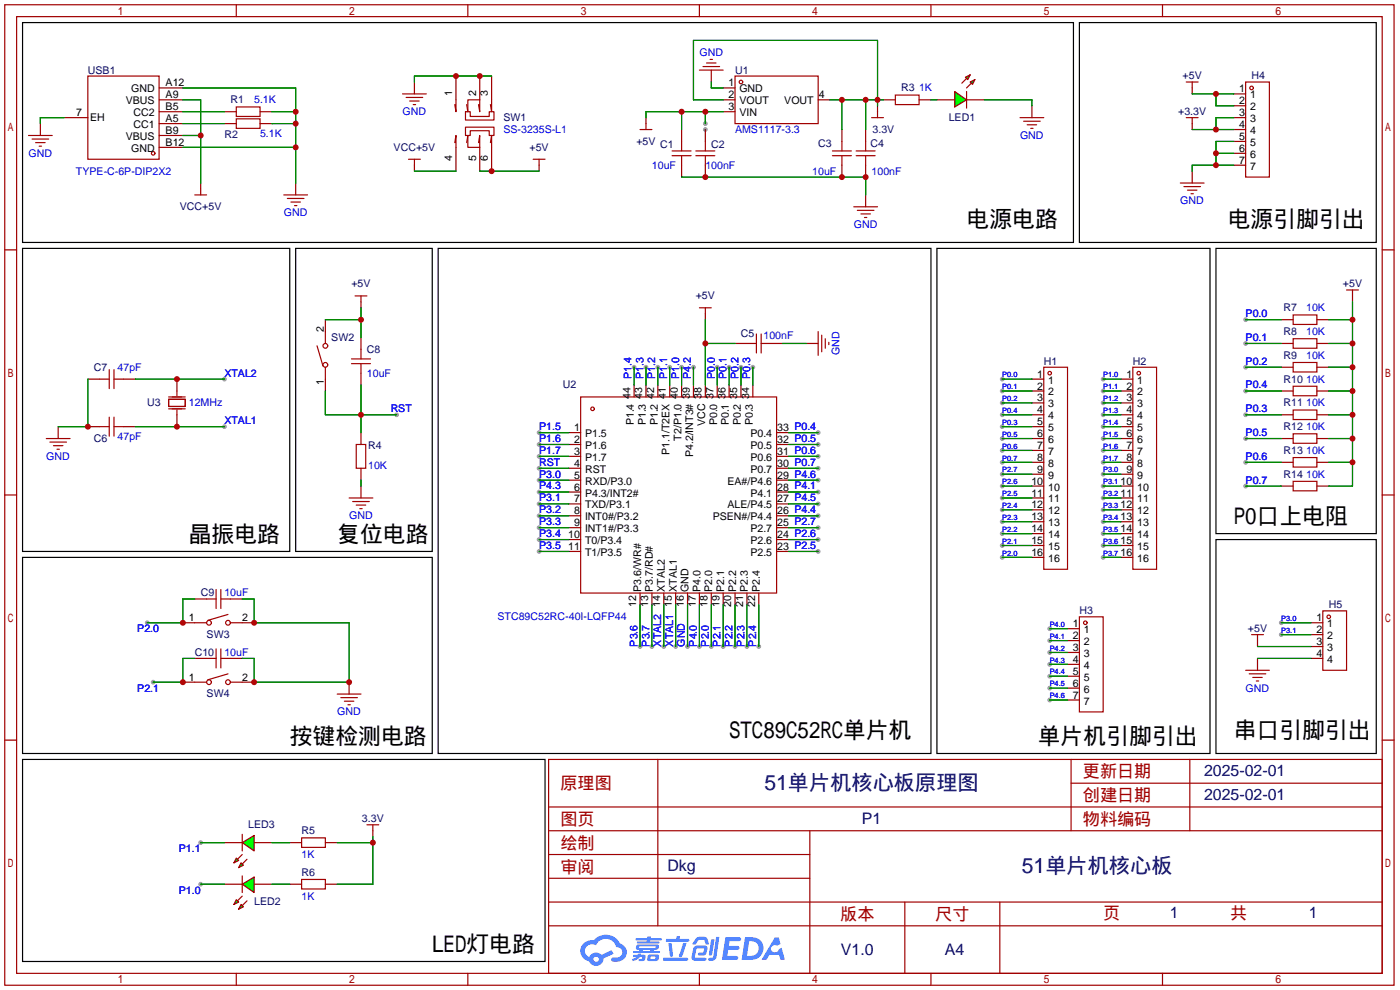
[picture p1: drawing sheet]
<svg xmlns="http://www.w3.org/2000/svg" width="299mm" height="212mm" viewBox="0 0 299 212" stroke-linecap="round" stroke-linejoin="round" font-family="sans-serif">
<g fill="#999">
<circle cx="150.9" cy="27.7" r=".51"/>
<circle cx="115.3" cy="92.5" r=".51"/>
<circle cx="115.3" cy="95" r=".51"/>
<circle cx="115.3" cy="97.5" r=".51"/>
<circle cx="115.3" cy="100.1" r=".51"/>
<circle cx="115.3" cy="102.6" r=".51"/>
<circle cx="115.3" cy="105.2" r=".51"/>
<circle cx="115.3" cy="107.7" r=".51"/>
<circle cx="115.3" cy="110.2" r=".51"/>
<circle cx="115.3" cy="112.8" r=".51"/>
<circle cx="115.3" cy="115.3" r=".51"/>
<circle cx="115.3" cy="117.9" r=".51"/>
<circle cx="136.9" cy="138.2" r=".51"/>
<circle cx="139.4" cy="138.2" r=".51"/>
<circle cx="142" cy="138.2" r=".51"/>
<circle cx="144.5" cy="138.2" r=".51"/>
<circle cx="147.1" cy="138.2" r=".51"/>
<circle cx="149.6" cy="138.2" r=".51"/>
<circle cx="152.1" cy="138.2" r=".51"/>
<circle cx="154.7" cy="138.2" r=".51"/>
<circle cx="157.2" cy="138.2" r=".51"/>
<circle cx="159.8" cy="138.2" r=".51"/>
<circle cx="162.3" cy="138.2" r=".51"/>
<circle cx="175" cy="117.9" r=".51"/>
<circle cx="175" cy="115.3" r=".51"/>
<circle cx="175" cy="112.8" r=".51"/>
<circle cx="175" cy="110.2" r=".51"/>
<circle cx="175" cy="107.7" r=".51"/>
<circle cx="175" cy="105.2" r=".51"/>
<circle cx="175" cy="102.6" r=".51"/>
<circle cx="175" cy="100.1" r=".51"/>
<circle cx="175" cy="97.5" r=".51"/>
<circle cx="175" cy="95" r=".51"/>
<circle cx="175" cy="92.5" r=".51"/>
<circle cx="161" cy="78.5" r=".51"/>
<circle cx="158.5" cy="78.5" r=".51"/>
<circle cx="156" cy="78.5" r=".51"/>
<circle cx="153.4" cy="78.5" r=".51"/>
<circle cx="148.3" cy="78.5" r=".51"/>
<circle cx="145.8" cy="78.5" r=".51"/>
<circle cx="143.3" cy="78.5" r=".51"/>
<circle cx="140.7" cy="78.5" r=".51"/>
<circle cx="138.2" cy="78.5" r=".51"/>
<circle cx="135.6" cy="78.5" r=".51"/>
<circle cx="150.9" cy="26.4" r=".51"/>
<circle cx="214.4" cy="119.1" r=".51"/>
<circle cx="214.4" cy="116.6" r=".51"/>
<circle cx="214.4" cy="114" r=".51"/>
<circle cx="214.4" cy="111.5" r=".51"/>
<circle cx="214.4" cy="109" r=".51"/>
<circle cx="214.4" cy="106.4" r=".51"/>
<circle cx="214.4" cy="103.9" r=".51"/>
<circle cx="214.4" cy="101.3" r=".51"/>
<circle cx="214.4" cy="98.8" r=".51"/>
<circle cx="214.4" cy="96.3" r=".51"/>
<circle cx="214.4" cy="93.7" r=".51"/>
<circle cx="214.4" cy="91.2" r=".51"/>
<circle cx="214.4" cy="88.6" r=".51"/>
<circle cx="214.4" cy="86.1" r=".51"/>
<circle cx="214.4" cy="83.6" r=".51"/>
<circle cx="214.4" cy="81" r=".51"/>
<circle cx="236" cy="119.1" r=".51"/>
<circle cx="236" cy="116.6" r=".51"/>
<circle cx="236" cy="114" r=".51"/>
<circle cx="236" cy="111.5" r=".51"/>
<circle cx="236" cy="109" r=".51"/>
<circle cx="236" cy="106.4" r=".51"/>
<circle cx="236" cy="103.9" r=".51"/>
<circle cx="236" cy="101.3" r=".51"/>
<circle cx="236" cy="98.8" r=".51"/>
<circle cx="236" cy="96.3" r=".51"/>
<circle cx="236" cy="93.7" r=".51"/>
<circle cx="236" cy="91.2" r=".51"/>
<circle cx="236" cy="88.6" r=".51"/>
<circle cx="236" cy="86.1" r=".51"/>
<circle cx="236" cy="83.6" r=".51"/>
<circle cx="236" cy="81" r=".51"/>
<circle cx="224.5" cy="149.6" r=".51"/>
<circle cx="224.5" cy="147.1" r=".51"/>
<circle cx="224.5" cy="144.5" r=".51"/>
<circle cx="224.5" cy="142" r=".51"/>
<circle cx="224.5" cy="139.4" r=".51"/>
<circle cx="224.5" cy="136.9" r=".51"/>
<circle cx="224.5" cy="134.4" r=".51"/>
<circle cx="266.4" cy="103.9" r=".51"/>
<circle cx="266.4" cy="98.8" r=".51"/>
<circle cx="266.4" cy="93.7" r=".51"/>
<circle cx="266.4" cy="88.6" r=".51"/>
<circle cx="266.4" cy="83.6" r=".51"/>
<circle cx="266.4" cy="78.5" r=".51"/>
<circle cx="266.4" cy="73.4" r=".51"/>
<circle cx="266.4" cy="68.3" r=".51"/>
<circle cx="274.1" cy="135.6" r=".51"/>
<circle cx="274.1" cy="133.1" r=".51"/>
<circle cx="84.8" cy="88.6" r=".51"/>
<circle cx="48" cy="91.2" r=".51"/>
<circle cx="48" cy="81" r=".51"/>
<circle cx="31.5" cy="133.1" r=".51"/>
<circle cx="32.8" cy="145.8" r=".51"/>
<circle cx="42.9" cy="180.1" r=".51"/>
<circle cx="42.9" cy="189" r=".51"/>
</g>
<g fill="none" stroke="#a10000" stroke-width=".25">
<path d="M1 1h297.2v209.6h-297.2zM3.6 3.6h292.1v204.4h-292.1zM50.5 1v2.6M100.1 1v2.6M149.6 1v2.6M199.1 1v2.6M248.7 1v2.6M1 53.4h2.6M295.7 53.4h2.5M1 105.8h2.6M295.7 105.8h2.5M1 158.2h2.6"/>
<path d="M295.7 158.2h2.5M117.3 162.3h178.4v45.7h-178.4zM117.3 177.5h178.4M117.3 172.5h178.4M140.7 162.3v35.6M173.2 177.5v30.5M229.1 162.3v15.2M229.1 167.4h66.6M254.5 162.3v15.2M117.3 182.6h55.9M117.3 197.9h178.4M117.3 192.8h178.4"/>
<path d="M117.3 187.7h55.9M193.5 192.8v15.2M213.9 192.8v15.2M50.5 208v2.6M100.1 208v2.6M149.6 208v2.6M199.1 208v2.6M248.7 208v2.6"/>
</g>
<g fill="#5487ff">
<path d="M155.2 200.3h2.6a.48 .48 0 0 1 .7 .4 .48 .48 0 0 1-.6 .4h-1.8l-.2 1.1h1.9a.43 .43 0 0 1 .4 .4 .43 .43 0 0 1-.5 .4h-1.9l-.2 1.3h1.7a.45 .45 0 0 1 .5 .2 .45 .45 0 0 1-.1 .6h-3.3z"/>
<path d="M165.7 200.3h.9l.4 1.5-.8 .3a.84 .84 0 0 0-1.2 .3 .84 .84 0 0 0 .4 1.1 .84 .84 0 0 0 1.1-.4l.1-.2 .6-.3 .7 2.5h-1l-.2-1h-2.1l-.6 1h-1.1z"/>
<path d="M152.1 200.8h.7l-.5 3.1a.36 .36 0 0 1-.3 .3 .36 .36 0 0 1-.4-.3z"/>
<path d="M153.2 200.2h.7l-.6 4.3a1.13 1.13 0 0 1-1.8 .6l.2-.4h.7l.2-.2z"/>
<path d="M148.9 200.6l.6-.4h1a.77 .77 0 0 1 .9 .5l.3 1-.2 .2h-.5l-.3-.9-.2-.2-1 .1-.7 1-.6-.1-.1-.2z"/>
<path d="M148.4 202.4l.6-.3h1.7a.81 .81 0 0 1 .7 .5 .81 .81 0 0 1-.2 .8 .81 .81 0 0 1-.9 .8h-.7a.32 .32 0 0 1-.3-.3 .32 .32 0 0 1 .4-.3h.7l.2-.9-1.6 .1-.4 1.8 2.2 .1a.32 .32 0 0 1 .3 .4 .32 .32 0 0 1-.4 .2h-2.2l-.5-.3-.1-.5z"/>
<path d="M141.9 204.7h5a.33 .33 0 0 1 .3 .3 .33 .33 0 0 1-.3 .3h-4.9l-.2-.1z"/>
<path d="M146.1 201.5h.8l-.7 2a.98 .98 0 0 1-.7 1.1l-.3-.3z"/>
<path d="M143 201.6h.7l.3 2.5a.34 .34 0 0 1-.3 .4 .34 .34 0 0 1-.4-.3z"/>
<path d="M142.5 200.7h2.1l.3-.6h.6l-.1 .6h1.7a.32 .32 0 0 1 .4 .3 .32 .32 0 0 1-.4 .3h-4.5l-.2-.2z"/>
<path d="M135.5 204.1h.9l.1-.3h.6v.3h.8a.82 .82 0 0 1-.5 1.3h-.8v-.4l.7-.1 .1-.3a.68 .68 0 0 0-1 .4l-1.1 .4-.1-.4 .9-.5h-.7z"/>
<path d="M136 200.5h2.4l.1-.3h.7v.3h2.2l.2 .3-.2 .2h-2.3v.2h1.8l.2 .3-.2 .1h-4.5l-.1-.4h2l.1-.2h-2.3l-.1-.2z"/>
<path d="M159.4 200.3l-.8 4.9h1.7a2.5 2.5 0 0 0 3-2.5 2.5 2.5 0 0 0-3.1-2.4zM160.3 201.1a1.61 1.61 0 0 1 2 1.5 1.61 1.61 0 0 1-1.8 1.7h-.7z"/>
<path d="M136.2 202a.55 .55 0 0 0-.2 .8 .55 .55 0 0 0 .7 .2l.1 .3h-1.3v.3l5.4 .1 .3-.2-.2-.2h-1.2l.2-.3a.7 .7 0 0 0 .8-.3 .7 .7 0 0 0 0-.8l-4.2-.1zM136.8 202.3l3.3-.1 .1 .1-.2 .3h-3.2zM137.5 203h1.7l-.2 .3h-1.4z"/>
<path d="M138.6 204.2a1.05 1.05 0 0 0 0 1.2 2.91 2.91 0 0 0 2.2-.2 .98 .98 0 0 0 0-1.2h-1.6zM139.2 204.5l.9-.1 .1 .4-.2 .2-.8-.1z"/>
<path d="M124.9 201.6a2.23 2.23 0 0 0-.7 2.3 2.23 2.23 0 0 0 1.8 1.6 1.58 1.58 0 0 0 1.8 .9 1.58 1.58 0 0 0 1.3-1.5l2.2-1.1-.5-.7-2.1 1a1.65 1.65 0 0 0-2.7 .4 1.47 1.47 0 0 1-.7-2.1 1.47 1.47 0 0 1 2.2-.4 2.3 2.3 0 0 1 2.3-1.3 2.3 2.3 0 0 1 2 1.7 1.12 1.12 0 0 1 1.3 1 1.12 1.12 0 0 1-1.1 1.2h-.7a.45 .45 0 0 0-.6 .4 .45 .45 0 0 0 .5 .5 2.21 2.21 0 0 0 2.2-.5 2.21 2.21 0 0 0 .5-2.3 2.13 2.13 0 0 0-1.3-1.1 3.3 3.3 0 0 0-5.6-.7l-1.1 .1zM127 205a.57 .57 0 0 1 1.1 0 .57 .57 0 0 1-1.1 0z"/>
</g>
<g fill="none" stroke="#a10000" stroke-width=".25">
<path d="M18.8 16.3h15.2v17.7h-15.2zM157.2 16.3h17.8v10.1h-17.8zM206.8 19.6v3.5M50.5 22.9h5.1v2h-5.1zM50.5 25.4h5.1v2h-5.1zM97.3 30.5l.2-1.5v2.5M97.5 21.3v2.6l-.2-1.5M99.6 27.2h6.1v1.8h-1.1v-1.1h-4v1.1h-1zM99.6 23.9h1v1h4v-1h1.1v1.8h-6.1zM99.8 30.5l.3-1.5v2.5h2.5v-2.5l-.2 1.5M99.8 22.4l.3 1.5v-2.6h2.5v2.6l-.2-1.5M104.9 30.5l.3-1.5v2.5"/>
<path d="M105.2 21.3v2.6l-.3-1.5"/>
<circle cx="158.5" cy="17.5" r=".38"/>
<circle cx="32.8" cy="32.8" r=".38"/>
</g>
<g fill="none" stroke="#870000" stroke-width=".25">
<path d="M34 18.8h5.1M97.5 16.3v5M102.6 16.3v5M105.2 16.3v5M154.7 18.8h2.5M13.7 25.1h5.1M34 31.5h5.1M34 29h5.1M34 23.9h5.1M34 26.4h5.1M34 21.3h5.1M48 23.9h2.5"/>
<path d="M48 26.4h2.5M55.6 23.9h2.6M55.6 26.4h2.6M97.5 31.5v5.1M102.6 31.5v5.1M105.2 31.5v5.1M154.7 23.9h2.5M154.7 21.3h2.5M175 21.3h2.5M200.4 21.3h3.8M206.8 21.3h3.8"/>
</g>
<g fill="#0f0" stroke="#a10000" stroke-width=".25">
<path d="M204.2 19.6l2.6 1.7-2.6 1.6z"/>
<path d="M206.5 16.5l1-.5-.5 1z"/>
<path d="M207.5 17.5l1-.5-.5 1z"/>
</g>
<g fill="none" stroke="#a10000" stroke-width=".25">
<path d="M206.8 16.8l-1.1 1M207.8 17.8l-1 1M143.8 33.3h4M143.8 32.3h4M145.8 30.2v2.1M145.8 33.3v2M148.8 33.3h4.1M148.8 32.3h4.1M150.9 30.2v2.1M150.9 33.3v2M178.1 33.3h4M178.1 32.3h4"/>
<path d="M180.1 30.2v2.1M180.1 33.3v2M183.1 33.3h4.1M183.1 32.3h4.1M185.2 30.2v2.1M185.2 33.3v2M191.5 20.3h5.1v2.1h-5.1zM23.4 79v4.1M24.4 79v4.1M67.8 73.9l1.3 4.3M69.6 70.9v2.5M69.6 78.5v2.5"/>
<path d="M75.2 77.7h4M75.2 76.7h4M77.2 74.7v2M77.2 77.7v2.1M159.8 73.4h2M161.8 71.4v4M162.8 71.4v4M162.8 73.4h2M223.3 78.5h5v43.2h-5zM242.3 78.5h5.1v43.2h-5.1zM21.3 91.2h2.1M21.3 81h2.1"/>
<path d="M23.4 89.2v4M24.4 91.2h2M24.4 89.2v4M24.4 81h2M36.1 85.3h3.5v1.6h-3.5zM36.1 87.4h3.5M36.1 84.8h3.5M37.8 83.6v1M37.8 87.6v1M76.2 95h2v5.1h-2zM124.2 84.8h41.9v41.9h-41.9zM41.7 133.1h2.5"/>
<path d="M44.2 128h2M46.2 126v4M46.2 138.7v4M47.2 128h2.1M47.2 126v4M47.2 138.7v4M48.8 131.3l-4.4 1.3M49.3 133.1h2.5M230.9 131.8h5.1v20.3h-5.1zM41.7 145.8h2.5M44.2 140.7h2M47.2 140.7h2.1"/>
<path d="M48.8 144l-4.4 1.3M49.3 145.8h2.5M51.8 187.2v3.6"/>
<circle cx="69.6" cy="73.9" r=".51"/>
<circle cx="69.6" cy="78" r=".51"/>
<circle cx="224.5" cy="79.8" r=".38"/>
<circle cx="243.6" cy="79.8" r=".38"/>
<circle cx="126.7" cy="87.4" r=".38"/>
<circle cx="44.7" cy="133.1" r=".51"/>
<circle cx="48.8" cy="133.1" r=".51"/>
<circle cx="232.2" cy="133.1" r=".38"/>
<circle cx="44.7" cy="145.8" r=".51"/>
<circle cx="48.8" cy="145.8" r=".51"/>
</g>
<g fill="none" stroke="#870000" stroke-width=".25">
<path d="M145.8 27.7v2.5M145.8 35.3v2.5M150.9 27.7v2.5M150.9 35.3v2.5M180.1 27.7v2.5M180.1 35.3v2.5M185.2 27.7v2.5M185.2 35.3v2.5M189 21.3h2.5M196.6 21.3h2.5M69.6 68.3v2.6M77.2 72.1v2.6"/>
<path d="M77.2 79.8v2.5M157.2 73.4h2.6M164.8 73.4h2.6M18.8 91.2h2.5M18.8 81h2.5M26.4 91.2h2.6M26.4 81h2.6M37.8 81v2.6M37.8 88.6v2.6M69.6 81v2.6M77.2 92.5v2.5M121.7 92.5h2.5"/>
<path d="M121.7 95h2.5M121.7 97.5h2.5M135.6 82.3v2.5M138.2 82.3v2.5M140.7 82.3v2.5M143.3 82.3v2.5M145.8 82.3v2.5M148.3 82.3v2.5M150.9 82.3v2.5M153.4 82.3v2.5M156 82.3v2.5M158.5 82.3v2.5"/>
<path d="M161 82.3v2.5M166.1 92.5h2.6M166.1 95h2.6M166.1 97.5h2.6M220.7 91.2h2.6M220.7 81h2.6M220.7 83.6h2.6M220.7 86.1h2.6M220.7 88.6h2.6M220.7 93.7h2.6M220.7 96.3h2.6M220.7 98.8h2.6"/>
<path d="M239.8 91.2h2.5M239.8 81h2.5M239.8 83.6h2.5M239.8 86.1h2.5M239.8 88.6h2.5M239.8 93.7h2.5M239.8 96.3h2.5M239.8 98.8h2.5M77.2 100.1v2.5M121.7 100.1h2.5M121.7 102.6h2.5M121.7 105.2h2.5"/>
<path d="M121.7 107.7h2.5M121.7 110.2h2.5M121.7 112.8h2.5M121.7 115.3h2.5M121.7 117.9h2.5M166.1 100.1h2.6M166.1 102.6h2.6M166.1 105.2h2.6M166.1 107.7h2.6M166.1 110.2h2.6M166.1 112.8h2.6M166.1 115.3h2.6"/>
<path d="M166.1 117.9h2.6M220.7 101.3h2.6M220.7 103.9h2.6M220.7 106.4h2.6M220.7 109h2.6M220.7 111.5h2.6M220.7 114h2.6M220.7 116.6h2.6M220.7 119.1h2.6M239.8 101.3h2.5M239.8 103.9h2.5M239.8 106.4h2.5"/>
<path d="M239.8 109h2.5M239.8 111.5h2.5M239.8 114h2.5M239.8 116.6h2.5M239.8 119.1h2.5M39.1 133.1h2.6M41.7 128h2.5M49.3 128h2.5M51.8 133.1h2.6M136.9 126.7v2.6M139.4 126.7v2.6M142 126.7v2.6"/>
<path d="M144.5 126.7v2.6M147.1 126.7v2.6M149.6 126.7v2.6M152.1 126.7v2.6M154.7 126.7v2.6M157.2 126.7v2.6M159.8 126.7v2.6M162.3 126.7v2.6M228.3 134.4h2.6M228.3 136.9h2.6M228.3 139.4h2.6M39.1 145.8h2.6"/>
<path d="M41.7 140.7h2.5M49.3 140.7h2.5M51.8 145.8h2.6M228.3 142h2.6M228.3 144.5h2.6M228.3 147.1h2.6M228.3 149.6h2.6M48 189h3.8M54.4 189h3.8"/>
</g>
<g fill="none" stroke="#008700" stroke-width=".25">
<path d="M135.6 78.5v3.8M138.2 78.5v3.8M140.7 78.5v3.8M143.3 78.5v3.8M145.8 78.5v3.8M148.3 78.5v3.8M153.4 78.5v3.8M156 78.5v3.8M158.5 78.5v3.8M161 78.5v3.8M115.3 92.5h6.4M115.3 95h6.4"/>
<path d="M115.3 97.5h6.4M168.7 92.5h6.3M168.7 95h6.3M168.7 97.5h6.3M115.3 100.1h6.4M115.3 102.6h6.4M115.3 105.2h6.4M115.3 107.7h6.4M115.3 110.2h6.4M115.3 112.8h6.4M115.3 115.3h6.4M115.3 117.9h6.4"/>
<path d="M168.7 100.1h6.3M168.7 102.6h6.3M168.7 105.2h6.3M168.7 107.7h6.3M168.7 110.2h6.3M168.7 112.8h6.3M168.7 115.3h6.3M168.7 117.9h6.3M136.9 129.3v8.9M139.4 129.3v8.9M142 129.3v8.9M144.5 129.3v8.9"/>
<path d="M147.1 129.3v8.9M149.6 129.3v8.9M152.1 129.3v8.9M154.7 129.3v8.9M157.2 129.3v8.9M159.8 129.3v8.9M162.3 129.3v8.9"/>
</g>
<g fill="#0f0" stroke="#a10000" stroke-width=".25">
<path d="M51.8 189l2.6-1.5v3.3z"/>
<path d="M51.6 193.3l.5 .5-1 .5z"/>
<path d="M50.5 192.3l.6 .5-1.1 .5z"/>
</g>
<path d="M51.8 178.3v3.6M51.8 191.5l-1 1M52.8 192.5l-1 1" fill="none" stroke="#a10000" stroke-width=".25"/>
<path d="M48 180.1h3.8M54.4 180.1h3.8" fill="none" stroke="#870000" stroke-width=".25"/>
<g fill="#0f0" stroke="#a10000" stroke-width=".25">
<path d="M51.8 180.1l2.6-1.5v3.3z"/>
<path d="M51.6 184.4l.5 .5-1 .5z"/>
<path d="M50.5 183.4l.6 .5-1.1 .5z"/>
</g>
<g fill="none" stroke="#a10000" stroke-width=".25">
<path d="M149.6 15h5.1M150.4 14.2h3.5M151.1 13.5h2.1M151.9 12.7h.5M253.7 17.5h2.6M255 17.5v1.3M266.4 17.5h5.1v20.3h-5.1zM6.1 29h5.1M6.9 29.7h3.5M7.6 30.5h2.1M8.4 31.2h.5M86.1 20.1h5.1"/>
<path d="M86.9 20.8h3.5M87.4 34h2.5M87.6 21.6h2.1M88.4 22.4h.5M88.6 34v1.3M114 34h2.6M115.3 34v1.3M136.9 27.7h2.5M138.2 26.4v1.3M186.4 25.1h2.6M187.7 23.9v1.2M218.2 25.1h5.1"/>
<path d="M218.9 25.9h3.6M219.7 26.7h2M220.5 27.4h.5M252.5 39.1h5.1M253.2 39.9h3.6M253.7 25.1h2.6M255 25.1v1.3M41.7 41.7h2.5M42.9 40.4v1.3M60.7 41.7h5.1M61.5 42.4h3.5M62.2 43.2h2.1"/>
<path d="M63 43.9h.5M182.6 44.2h5.1M183.4 45h3.5M184.1 45.7h2.1M184.9 46.5h.5M254 40.6h2M254.8 41.4h.5M75.9 63.2h2.6M77.2 63.2v1.3M149.6 65.8h2.5M150.9 65.8v1.3M175 70.9v5"/>
<path d="M175.8 71.6v3.6M176.5 72.4v2M177.3 73.2v.5M276.6 67.3h5.1v2h-5.1zM276.6 72.4h5.1v2h-5.1zM276.6 77.5h5.1v2h-5.1zM288 62h2.6M289.3 62v1.2M9.9 93.7h5.1M10.7 94.5h3.5M11.4 95.2h2.1M12.2 96h.5"/>
<path d="M276.6 82.5h5.1v2.1h-5.1zM276.6 87.6h5.1v2.1h-5.1zM276.6 92.7h5.1v2h-5.1zM276.6 97.8h5.1v2h-5.1zM74.7 106.4h5.1M75.4 107.2h3.6M76.2 107.9h2M77 108.7h.5M276.6 102.9h5.1v2h-5.1zM267.7 135.6h2.6M269 135.6v1.3M283 130.6h5v12.7h-5z"/>
<path d="M72.1 148.3h5.1M72.9 149.1h3.6M73.7 149.9h2M74.4 150.6h.5M266.4 143.3h5.1M267.2 144h3.6M268 144.8h2M268.7 145.5h.5M64.5 179.1h5.1v2h-5.1zM78.5 176.3h2.5M79.8 176.3v1.2M51.8 182.6l-1 1"/>
<path d="M52.8 183.6l-1 1.1M64.5 188h5.1v2h-5.1z"/>
<circle cx="267.7" cy="18.8" r=".38"/>
<circle cx="284.2" cy="131.8" r=".38"/>
</g>
<g fill="none" stroke="#870000" stroke-width=".25">
<path d="M88.6 17.5v2.6M152.1 15v2.5M255 18.8v1.3M8.6 26.4v2.6M42.9 39.1v1.3M63.2 39.1v2.6M88.6 35.3v1.3M115.3 35.3v1.3M138.2 25.1v1.3M187.7 22.6v1.3M220.7 22.6v2.5M255 26.4v1.3"/>
<path d="M255 36.6v2.5M263.9 20.1h2.5M263.9 22.6h2.5M263.9 25.1h2.5M263.9 27.7h2.5M263.9 30.2h2.5M263.9 32.8h2.5M263.9 35.3h2.5M185.2 41.7v2.5M77.2 64.5v1.3M150.9 67.1v1.2M172.5 73.4h2.5"/>
<path d="M274.1 68.3h2.5M274.1 73.4h2.5M274.1 78.5h2.5M281.7 68.3h2.5M281.7 73.4h2.5M281.7 78.5h2.5M289.3 63.2v1.3M12.4 91.2v2.5M274.1 83.6h2.5M274.1 88.6h2.5M274.1 93.7h2.5M274.1 98.8h2.5"/>
<path d="M281.7 83.6h2.5M281.7 88.6h2.5M281.7 93.7h2.5M281.7 98.8h2.5M77.2 103.9v2.5M274.1 103.9h2.5M281.7 103.9h2.5M269 136.9v1.3M280.4 133.1h2.6M280.4 135.6h2.6M280.4 138.2h2.6M74.7 145.8v2.5"/>
<path d="M269 140.7v2.6M280.4 140.7h2.6M79.8 177.5v1.3M62 180.1h2.5M62 189h2.5M69.6 180.1h2.5M69.6 189h2.5"/>
</g>
<g fill="none" stroke="#008700" stroke-width=".25">
<path d="M39.1 18.8h24.1v20.3M105.2 16.3h-16.6v1.2M152.1 17.5v1.3h2.6M13.7 25.1h-5.1v1.3M39.1 21.3h3.8v17.8M39.1 23.9h8.9M39.1 29h3.8M39.1 26.4h8.9M39.1 31.5h24.1M58.2 23.9h5M58.2 26.4h5M88.6 36.6h8.9"/>
<path d="M102.6 36.6h12.7M145.8 37.8h39.4v3.9M145.8 23.9v3.8M150.9 23.9v2.5M154.7 21.3h-6.4v-12.7h39.4v14M154.7 23.9h-16.5v1.2M177.5 21.3h11.5M180.1 21.3v6.4M185.2 21.3v6.4M199.1 21.3h1.3M210.6 21.3h10.1v1.3M255 20.1h8.9"/>
<path d="M255 27.7h8.9M260.1 20.1v2.5h3.8M260.1 32.8h3.8M263.9 25.1h-3.8v2.6M263.9 30.2h-3.8v5.1M263.9 35.3h-8.9v1.3M69.6 68.3h7.6M77.2 65.8v6.3M150.9 68.3v14M150.9 73.4h6.3M167.4 73.4h5.1M266.4 78.5h7.7"/>
<path d="M266.4 73.4h7.7M266.4 68.3h7.7M284.2 78.5h5.1M284.2 73.4h5.1M284.2 68.3h5.1M289.3 64.5v39.4h-5.1M18.8 81v10.2h-6.4M29 91.2h19M29 81h19M69.6 83.6v5h15.2M77.2 82.3v10.2M214.4 98.8h6.3"/>
<path d="M214.4 96.3h6.3M214.4 93.7h6.3M214.4 91.2h6.3M214.4 88.6h6.3M214.4 86.1h6.3M214.4 83.6h6.3M214.4 81h6.3M236 98.8h3.8M236 96.3h3.8M236 93.7h3.8M236 91.2h3.8M236 88.6h3.8"/>
<path d="M236 86.1h3.8M236 83.6h3.8M236 81h3.8M266.4 98.8h7.7M266.4 93.7h7.7M266.4 88.6h7.7M266.4 83.6h7.7M284.2 98.8h5.1M284.2 93.7h5.1M284.2 88.6h5.1M284.2 83.6h5.1M77.2 102.6v1.3"/>
<path d="M214.4 119.1h6.3M214.4 116.6h6.3M214.4 114h6.3M214.4 111.5h6.3M214.4 109h6.3M214.4 106.4h6.3M214.4 103.9h6.3M214.4 101.3h6.3M236 119.1h3.8M236 116.6h3.8M236 114h3.8M236 111.5h3.8"/>
<path d="M236 109h3.8M236 106.4h3.8M236 103.9h3.8M236 101.3h3.8M266.4 103.9h7.7M41.7 128h-2.6v5.1h-7.6M51.8 128h2.6v5.1h20.3v12.7h-20.3v-5.1h-2.6M224.5 139.4h3.8M224.5 136.9h3.8M224.5 134.4h3.8M269 138.2h11.4M274.1 135.6h6.3"/>
<path d="M274.1 133.1h6.3M41.7 140.7h-2.6v5.1h-6.3M224.5 149.6h3.8M224.5 147.1h3.8M224.5 144.5h3.8M224.5 142h3.8M269 140.7h11.4M79.8 178.8v10.2h-7.7M42.9 180.1h5.1M42.9 189h5.1M58.2 180.1h3.8M58.2 189h3.8"/>
<path d="M72.1 180.1h7.7"/>
</g>
<path d="M4.8 4.8h224.8v47h-224.8zM230.9 4.8h63.5v47h-63.5zM4.8 53.1h57.2v64.8h-57.2zM63.2 53.1h29.3v64.8h-29.3zM93.7 53.1h105.4v107.9h-105.4zM200.4 53.1h58.4v107.9h-58.4zM260.1 53.1h34.3v60.9h-34.3zM4.8 119.1h87.7v41.9h-87.7zM260.1 115.3h34.3v45.7h-34.3zM4.8 162.3h111.8v43.2h-111.8z" fill="none" stroke="#000" stroke-width=".25"/>
<g fill="#c00">
<circle cx="260.1" cy="20.1" r=".63"/>
<circle cx="260.1" cy="27.7" r=".63"/>
<circle cx="260.1" cy="35.3" r=".63"/>
<circle cx="260.1" cy="32.8" r=".63"/>
<circle cx="185.2" cy="21.3" r=".63"/>
<circle cx="180.1" cy="21.3" r=".63"/>
<circle cx="187.7" cy="21.3" r=".63"/>
<circle cx="145.8" cy="23.9" r=".63"/>
<circle cx="150.9" cy="23.9" r=".63"/>
<circle cx="185.2" cy="37.8" r=".63"/>
<circle cx="180.1" cy="37.8" r=".63"/>
<circle cx="150.9" cy="37.8" r=".63"/>
<circle cx="289.3" cy="68.3" r=".63"/>
<circle cx="289.3" cy="73.4" r=".63"/>
<circle cx="289.3" cy="78.5" r=".63"/>
<circle cx="289.3" cy="83.6" r=".63"/>
<circle cx="289.3" cy="88.6" r=".63"/>
<circle cx="289.3" cy="93.7" r=".63"/>
<circle cx="289.3" cy="98.8" r=".63"/>
<circle cx="150.9" cy="73.4" r=".63"/>
<circle cx="77.2" cy="88.6" r=".63"/>
<circle cx="77.2" cy="68.3" r=".63"/>
<circle cx="37.8" cy="91.2" r=".63"/>
<circle cx="37.8" cy="81" r=".63"/>
<circle cx="18.8" cy="91.2" r=".63"/>
<circle cx="39.1" cy="133.1" r=".63"/>
<circle cx="54.4" cy="133.1" r=".63"/>
<circle cx="74.7" cy="145.8" r=".63"/>
<circle cx="54.4" cy="145.8" r=".63"/>
<circle cx="39.1" cy="145.8" r=".63"/>
<circle cx="79.8" cy="180.1" r=".63"/>
<circle cx="42.9" cy="29" r=".63"/>
<circle cx="63.2" cy="23.9" r=".63"/>
<circle cx="63.2" cy="26.4" r=".63"/>
<circle cx="63.2" cy="31.5" r=".63"/>
<circle cx="105.2" cy="36.6" r=".63"/>
<circle cx="97.5" cy="16.3" r=".63"/>
<circle cx="102.6" cy="16.3" r=".63"/>
</g>
<g font-size="4.9">
<text x="206.8" y="48.5">电源电路</text>
<text x="262.6" y="48.5">电源引脚引出</text>
<text x="263.9" y="112">P0口上电阻</text>
<text x="40.4" y="115.8">晶振电路</text>
<text x="72.1" y="115.8">复位电路</text>
<text x="62" y="159">按键检测电路</text>
<text x="156" y="157.7">STC89C52RC单片机</text>
<text x="222" y="159">单片机引脚引出</text>
<text x="263.9" y="157.7">串口引脚引出</text>
<text x="92.5" y="203.4">LED灯电路</text>
</g>
<g font-size="4.5" fill="#000080">
<text x="163.5" y="168.8">51单片机核心板原理图</text>
<text x="218.6" y="186.6">51单片机核心板</text>
</g>
<g font-size="3.7" fill="#a00000">
<text x="231.6" y="166.2">更新日期</text>
<text x="119.9" y="168.7">原理图</text>
<text x="231.6" y="171.2">创建日期</text>
<text x="119.9" y="176.3">图页</text>
<text x="231.6" y="176.3">物料编码</text>
<text x="119.9" y="181.4">绘制</text>
<text x="119.9" y="186.5">审阅</text>
<text x="179.7" y="196.6">版本</text>
<text x="200" y="196.6">尺寸</text>
<text x="236" y="196.4">页</text>
<text x="263.1" y="196.4">共</text>
</g>
<g font-size="3.4" fill="#000080">
<text x="257.6" y="165.9">2025-02-01</text>
<text x="257.6" y="171">2025-02-01</text>
<text x="184.4" y="176.1">P1</text>
<text x="142.7" y="186.3">Dkg</text>
<text x="250.3" y="196.2">1</text>
<text x="280" y="196.2">1</text>
<text x="179.9" y="204">V1.0</text>
<text x="202.1" y="204">A4</text>
</g>
<g font-size="2.3" fill="#00f">
<text x="149.6" y="11.9">GND</text>
<text x="54.4" y="22.1">5.1K</text>
<text x="196.6" y="19.5">1K</text>
<text x="55.6" y="29.2">5.1K</text>
<text x="86.1" y="24.6">GND</text>
<text x="107.7" y="28.4">SS-3235S-L1</text>
<text x="157.2" y="28.4">AMS1117-3.3</text>
<text x="218.2" y="29.7">GND</text>
<text x="6.1" y="33.5">GND</text>
<text x="16.3" y="37.3">TYPE-C-6P-DIP2X2</text>
<text x="139.4" y="36">10uF</text>
<text x="150.9" y="36">100nF</text>
<text x="173.7" y="37.3">10uF</text>
<text x="186.4" y="37.3">100nF</text>
<text x="60.7" y="46.2">GND</text>
<text x="252.5" y="43.7">GND</text>
<text x="182.6" y="48.7">GND</text>
<text x="266.4" y="67.8">P0.0</text>
<text x="279.4" y="66.5">10K</text>
<text x="279.4" y="71.6">10K</text>
<text x="163.3" y="72.4">100nF</text>
<text x="179.5" y="75.9" transform="rotate(-90 179.5 75.9)">GND</text>
<text x="266.4" y="77.9">P0.2</text>
<text x="266.4" y="72.9">P0.1</text>
<text x="279.4" y="76.7">10K</text>
<text x="25.1" y="79.2">47pF</text>
<text x="48" y="80.5">XTAL2</text>
<text x="78.5" y="80.5">10uF</text>
<text x="135.1" y="81" transform="rotate(-90 135.1 81)">P1.4</text>
<text x="137.6" y="81" transform="rotate(-90 137.6 81)">P1.3</text>
<text x="140.2" y="81" transform="rotate(-90 140.2 81)">P1.2</text>
<text x="142.7" y="81" transform="rotate(-90 142.7 81)">P1.1</text>
<text x="145.3" y="81" transform="rotate(-90 145.3 81)">P1.0</text>
<text x="147.8" y="81" transform="rotate(-90 147.8 81)">P4.2</text>
<text x="152.9" y="81" transform="rotate(-90 152.9 81)">P0.0</text>
<text x="155.4" y="81" transform="rotate(-90 155.4 81)">P0.1</text>
<text x="158" y="81" transform="rotate(-90 158 81)">P0.2</text>
<text x="160.5" y="81" transform="rotate(-90 160.5 81)">P0.3</text>
<text x="266.4" y="83">P0.4</text>
<text x="279.4" y="81.8">10K</text>
<text x="40.4" y="86.8">12MHz</text>
<text x="83.6" y="88.1">RST</text>
<text x="266.4" y="88.1">P0.3</text>
<text x="279.4" y="86.8">10K</text>
<text x="25.1" y="93.9">47pF</text>
<text x="48" y="90.6">XTAL1</text>
<text x="115.3" y="91.9">P1.5</text>
<text x="115.3" y="94.5">P1.6</text>
<text x="266.4" y="93.2">P0.5</text>
<text x="279.4" y="91.9">10K</text>
<text x="9.9" y="98.3">GND</text>
<text x="78.7" y="100.3">10K</text>
<text x="115.3" y="97">P1.7</text>
<text x="115.3" y="99.5">RST</text>
<text x="266.4" y="98.3">P0.6</text>
<text x="279.4" y="97">10K</text>
<text x="115.3" y="102.1">P3.0</text>
<text x="115.3" y="104.6">P4.3</text>
<text x="115.3" y="107.2">P3.1</text>
<text x="266.4" y="103.3">P0.7</text>
<text x="279.4" y="102.1">10K</text>
<text x="74.7" y="111">GND</text>
<text x="115.3" y="109.7">P3.2</text>
<text x="115.3" y="112.2">P3.3</text>
<text x="115.3" y="114.8">P3.4</text>
<text x="115.3" y="117.3">P3.5</text>
<text x="48" y="127.5">10uF</text>
<text x="29.4" y="135.1">P2.0</text>
<text x="106.4" y="132.6">STC89C52RC-40I-LQFP44</text>
<text x="48" y="140.2">10uF</text>
<text x="136.4" y="138.2" transform="rotate(-90 136.4 138.2)">P3.6</text>
<text x="138.9" y="138.2" transform="rotate(-90 138.9 138.2)">P3.7</text>
<text x="141.4" y="138.2" transform="rotate(-90 141.4 138.2)">XTAL2</text>
<text x="144" y="138.2" transform="rotate(-90 144 138.2)">XTAL1</text>
<text x="146.5" y="138.2" transform="rotate(-90 146.5 138.2)">GND</text>
<text x="149.1" y="138.2" transform="rotate(-90 149.1 138.2)">P4.0</text>
<text x="151.6" y="138.2" transform="rotate(-90 151.6 138.2)">P2.0</text>
<text x="154.1" y="138.2" transform="rotate(-90 154.1 138.2)">P2.1</text>
<text x="156.7" y="138.2" transform="rotate(-90 156.7 138.2)">P2.2</text>
<text x="159.2" y="138.2" transform="rotate(-90 159.2 138.2)">P2.3</text>
<text x="161.8" y="138.2" transform="rotate(-90 161.8 138.2)">P2.4</text>
<text x="29.4" y="147.8">P2.1</text>
<text x="266.4" y="147.8">GND</text>
<text x="72.1" y="152.9">GND</text>
<text x="38.3" y="182.1">P1.1</text>
<text x="64.5" y="183.4">1K</text>
<text x="38.3" y="191">P1.0</text>
<text x="64.5" y="192.2">1K</text>
</g>
<g font-size="2.3" fill="#000080">
<text x="18.8" y="15.7">USB1</text>
<text x="157.2" y="15.7">U1</text>
<text x="253" y="17">+5V</text>
<text x="267.7" y="17">H4</text>
<text x="49.3" y="22.1">R1</text>
<text x="192.8" y="19.5">R3</text>
<text x="48" y="29.4">R2</text>
<text x="107.7" y="25.9">SW1</text>
<text x="186.6" y="28.4">3.3V</text>
<text x="202.9" y="25.9">LED1</text>
<text x="252" y="24.6">+3.3V</text>
<text x="84.2" y="32.2">VCC+5V</text>
<text x="113.3" y="32.2">+5V</text>
<text x="136.1" y="31">+5V</text>
<text x="141.2" y="31.7">C1</text>
<text x="152.1" y="31.7">C2</text>
<text x="175" y="31.5">C3</text>
<text x="186.2" y="31.5">C4</text>
<text x="38.5" y="44.9">VCC+5V</text>
<text x="75.2" y="61.4">+5V</text>
<text x="148.8" y="64">+5V</text>
<text x="287.3" y="61.4">+5V</text>
<text x="274.6" y="66.5">R7</text>
<text x="274.6" y="71.6">R8</text>
<text x="70.9" y="72.9">SW2</text>
<text x="78.5" y="75.4">C8</text>
<text x="158.5" y="72.1">C5</text>
<text x="223.3" y="77.9">H1</text>
<text x="242.3" y="77.9">H2</text>
<text x="274.6" y="76.7">R9</text>
<text x="20.1" y="79.2">C7</text>
<text x="120.4" y="83">U2</text>
<text x="274.6" y="81.8">R10</text>
<text x="31.5" y="86.8">U3</text>
<text x="274.6" y="86.8">R11</text>
<text x="20.1" y="94.5">C6</text>
<text x="78.7" y="96">R4</text>
<text x="274.6" y="91.9">R12</text>
<text x="274.6" y="97">R13</text>
<text x="274.6" y="102.1">R14</text>
<text x="42.9" y="127.5">C9</text>
<text x="230.9" y="131.3">H3</text>
<text x="284.2" y="130">H5</text>
<text x="44.2" y="136.4">SW3</text>
<text x="266.9" y="135.1">+5V</text>
<text x="41.7" y="140.2">C10</text>
<text x="44.2" y="149.1">SW4</text>
<text x="53.1" y="177">LED3</text>
<text x="64.5" y="178.3">R5</text>
<text x="77.4" y="175.7">3.3V</text>
<text x="64.5" y="187.2">R6</text>
<text x="54.4" y="193.5">LED2</text>
</g>
<g font-size="2.3">
<text x="26.9" y="22.3">VBUS</text>
<text x="28.1" y="19.8">GND</text>
<text x="35.4" y="23.6">B5</text>
<text x="35.4" y="21">A9</text>
<text x="35.4" y="18.5">A12</text>
<text x="96.7" y="20.6" transform="rotate(-90 96.7 20.6)">1</text>
<text x="101.8" y="20.6" transform="rotate(-90 101.8 20.6)">2</text>
<text x="104.4" y="20.6" transform="rotate(-90 104.4 20.6)">3</text>
<text x="155.8" y="18.5">1</text>
<text x="155.8" y="21">2</text>
<text x="155.8" y="23.6">3</text>
<text x="158.2" y="19.8">GND</text>
<text x="158.2" y="22.3">VOUT</text>
<text x="167.8" y="22.3">VOUT</text>
<text x="175.1" y="21">4</text>
<text x="265.1" y="19.8">1</text>
<text x="265.1" y="22.3">2</text>
<text x="267.4" y="21">1</text>
<text x="267.4" y="23.6">2</text>
<text x="16.3" y="24.8">7</text>
<text x="19.3" y="25.9">EH</text>
<text x="26.9" y="29.9">VBUS</text>
<text x="28.6" y="24.8">CC2</text>
<text x="28.6" y="27.4">CC1</text>
<text x="35.4" y="28.6">B9</text>
<text x="35.4" y="26.1">A5</text>
<text x="158.2" y="24.8">VIN</text>
<text x="265.1" y="24.8">3</text>
<text x="265.1" y="27.4">4</text>
<text x="265.1" y="29.9">5</text>
<text x="267.4" y="26.1">3</text>
<text x="267.4" y="28.6">4</text>
<text x="28.1" y="32.5">GND</text>
<text x="35.4" y="31.2">B12</text>
<text x="96.7" y="34.5" transform="rotate(-90 96.7 34.5)">4</text>
<text x="101.8" y="34.5" transform="rotate(-90 101.8 34.5)">5</text>
<text x="104.4" y="34.5" transform="rotate(-90 104.4 34.5)">6</text>
<text x="265.1" y="32.5">6</text>
<text x="265.1" y="35">7</text>
<text x="267.4" y="31.2">5</text>
<text x="267.4" y="33.7">6</text>
<text x="267.4" y="36.3">7</text>
<text x="69.3" y="70.9" transform="rotate(-90 69.3 70.9)">2</text>
<text x="69.3" y="82.3" transform="rotate(-90 69.3 82.3)">1</text>
<text x="221.9" y="80.7">1</text>
<text x="221.9" y="83.3">2</text>
<text x="224.2" y="82">1</text>
<text x="240.9" y="80.7">1</text>
<text x="240.9" y="83.3">2</text>
<text x="243.3" y="82">1</text>
<text x="134.8" y="85.2" transform="rotate(-90 134.8 85.2)">44</text>
<text x="137.4" y="85.2" transform="rotate(-90 137.4 85.2)">43</text>
<text x="139.9" y="85.2" transform="rotate(-90 139.9 85.2)">42</text>
<text x="142.5" y="85.2" transform="rotate(-90 142.5 85.2)">41</text>
<text x="145" y="85.2" transform="rotate(-90 145 85.2)">40</text>
<text x="147.5" y="85.2" transform="rotate(-90 147.5 85.2)">39</text>
<text x="150.1" y="85.2" transform="rotate(-90 150.1 85.2)">38</text>
<text x="152.6" y="85.2" transform="rotate(-90 152.6 85.2)">37</text>
<text x="155.2" y="85.2" transform="rotate(-90 155.2 85.2)">36</text>
<text x="157.7" y="85.2" transform="rotate(-90 157.7 85.2)">35</text>
<text x="160.2" y="85.2" transform="rotate(-90 160.2 85.2)">34</text>
<text x="221.9" y="85.8">3</text>
<text x="221.9" y="88.3">4</text>
<text x="224.2" y="84.5">2</text>
<text x="224.2" y="87.1">3</text>
<text x="224.2" y="89.6">4</text>
<text x="240.9" y="85.8">3</text>
<text x="240.9" y="88.3">4</text>
<text x="243.3" y="84.5">2</text>
<text x="243.3" y="87.1">3</text>
<text x="243.3" y="89.6">4</text>
<text x="122.8" y="92.1">1</text>
<text x="122.8" y="94.7">2</text>
<text x="125.1" y="93.4">P1.5</text>
<text x="125.1" y="96">P1.6</text>
<text x="135.6" y="90.9" transform="rotate(-90 135.6 90.9)">P1.4</text>
<text x="138.1" y="90.9" transform="rotate(-90 138.1 90.9)">P1.3</text>
<text x="140.7" y="90.9" transform="rotate(-90 140.7 90.9)">P1.2</text>
<text x="145.8" y="94.2" transform="rotate(-90 145.8 94.2)">T2/P1.0</text>
<text x="150.8" y="91" transform="rotate(-90 150.8 91)">VCC</text>
<text x="153.4" y="90.9" transform="rotate(-90 153.4 90.9)">P0.0</text>
<text x="155.9" y="90.9" transform="rotate(-90 155.9 90.9)">P0.1</text>
<text x="158.5" y="90.9" transform="rotate(-90 158.5 90.9)">P0.2</text>
<text x="160.5" y="96">P0.5</text>
<text x="160.5" y="93.4">P0.4</text>
<text x="161" y="90.9" transform="rotate(-90 161 90.9)">P0.3</text>
<text x="166.2" y="94.7">32 P0.5</text>
<text x="166.2" y="92.1">33 P0.4</text>
<text x="221.9" y="90.9">5</text>
<text x="221.9" y="93.4">6</text>
<text x="221.9" y="96">7</text>
<text x="224.2" y="92.1">5</text>
<text x="224.2" y="94.7">6</text>
<text x="240.9" y="90.9">5</text>
<text x="240.9" y="93.4">6</text>
<text x="240.9" y="96">7</text>
<text x="243.3" y="92.1">5</text>
<text x="243.3" y="94.7">6</text>
<text x="122.8" y="97.2">3</text>
<text x="122.8" y="99.8">4</text>
<text x="125.1" y="98.5">P1.7</text>
<text x="125.1" y="101">RST</text>
<text x="143.2" y="97.2" transform="rotate(-90 143.2 97.2)">P1.1/T2EX</text>
<text x="148.3" y="97.7" transform="rotate(-90 148.3 97.7)">P4.2/INT3#</text>
<text x="160.5" y="101">P0.7</text>
<text x="160.5" y="98.5">P0.6</text>
<text x="166.2" y="99.8">30 P0.7</text>
<text x="166.2" y="97.2">31 P0.6</text>
<text x="221.9" y="98.5">8</text>
<text x="221.9" y="101">9</text>
<text x="224.2" y="97.2">7</text>
<text x="224.2" y="99.8">8</text>
<text x="240.9" y="98.5">8</text>
<text x="240.9" y="101">9</text>
<text x="243.3" y="97.2">7</text>
<text x="243.3" y="99.8">8</text>
<text x="122.8" y="102.3">5</text>
<text x="122.8" y="104.8">6</text>
<text x="122.8" y="107.4">7</text>
<text x="125.1" y="103.6">RXD/P3.0</text>
<text x="125.1" y="106.1">P4.3/INT2#</text>
<text x="155.6" y="103.6">EA#/P4.6</text>
<text x="160.5" y="106.1">P4.1</text>
<text x="166.2" y="107.4">27 P4.5</text>
<text x="166.2" y="104.8">28 P4.1</text>
<text x="166.2" y="102.3">29 P4.6</text>
<text x="220.6" y="103.6">10</text>
<text x="220.6" y="106.1">11</text>
<text x="224.2" y="102.3">9</text>
<text x="224.2" y="104.8">10</text>
<text x="224.2" y="107.4">11</text>
<text x="239.7" y="103.6">10</text>
<text x="239.7" y="106.1">11</text>
<text x="243.3" y="102.3">9</text>
<text x="243.3" y="104.8">10</text>
<text x="243.3" y="107.4">11</text>
<text x="122.8" y="109.9">8</text>
<text x="122.8" y="112.5">9</text>
<text x="125.1" y="108.7">TXD/P3.1</text>
<text x="125.1" y="111.2">INT0#/P3.2</text>
<text x="125.1" y="113.7">INT1#/P3.3</text>
<text x="152.4" y="111.2">PSEN#/P4.4</text>
<text x="155.6" y="108.7">ALE/P4.5</text>
<text x="160.5" y="113.7">P2.7</text>
<text x="166.2" y="112.5">25 P2.7</text>
<text x="166.2" y="109.9">26 P4.4</text>
<text x="220.6" y="108.7">12</text>
<text x="220.6" y="111.2">13</text>
<text x="220.6" y="113.7">14</text>
<text x="224.2" y="109.9">12</text>
<text x="224.2" y="112.5">13</text>
<text x="239.7" y="108.7">12</text>
<text x="239.7" y="111.2">13</text>
<text x="239.7" y="113.7">14</text>
<text x="243.3" y="109.9">12</text>
<text x="243.3" y="112.5">13</text>
<text x="121.6" y="115">10</text>
<text x="121.6" y="117.5">11</text>
<text x="125.1" y="116.3">T0/P3.4</text>
<text x="125.1" y="118.8">T1/P3.5</text>
<text x="160.5" y="118.8">P2.5</text>
<text x="160.5" y="116.3">P2.6</text>
<text x="166.2" y="117.5">23 P2.5</text>
<text x="166.2" y="115">24 P2.6</text>
<text x="220.6" y="116.3">15</text>
<text x="220.6" y="118.8">16</text>
<text x="224.2" y="115">14</text>
<text x="224.2" y="117.5">15</text>
<text x="239.7" y="116.3">15</text>
<text x="239.7" y="118.8">16</text>
<text x="243.3" y="115">14</text>
<text x="243.3" y="117.5">15</text>
<text x="224.2" y="120.1">16</text>
<text x="243.3" y="120.1">16</text>
<text x="136.1" y="129.6" transform="rotate(-90 136.1 129.6)">12</text>
<text x="137.1" y="126.5" transform="rotate(-90 137.1 126.5)">P3.6/WR#</text>
<text x="138.6" y="129.6" transform="rotate(-90 138.6 129.6)">13</text>
<text x="139.7" y="126.5" transform="rotate(-90 139.7 126.5)">P3.7/RD#</text>
<text x="141.2" y="129.6" transform="rotate(-90 141.2 129.6)">14</text>
<text x="142.2" y="126.5" transform="rotate(-90 142.2 126.5)">XTAL2</text>
<text x="143.7" y="129.6" transform="rotate(-90 143.7 129.6)">15</text>
<text x="144.7" y="126.5" transform="rotate(-90 144.7 126.5)">XTAL1</text>
<text x="146.3" y="129.6" transform="rotate(-90 146.3 129.6)">16</text>
<text x="147.3" y="126.5" transform="rotate(-90 147.3 126.5)">GND</text>
<text x="148.8" y="129.6" transform="rotate(-90 148.8 129.6)">17</text>
<text x="149.8" y="126.5" transform="rotate(-90 149.8 126.5)">P4.0</text>
<text x="151.3" y="129.6" transform="rotate(-90 151.3 129.6)">18</text>
<text x="152.4" y="126.5" transform="rotate(-90 152.4 126.5)">P2.0</text>
<text x="153.9" y="129.6" transform="rotate(-90 153.9 129.6)">19</text>
<text x="154.9" y="126.5" transform="rotate(-90 154.9 126.5)">P2.1</text>
<text x="156.4" y="129.6" transform="rotate(-90 156.4 129.6)">20</text>
<text x="157.4" y="126.5" transform="rotate(-90 157.4 126.5)">P2.2</text>
<text x="159" y="129.6" transform="rotate(-90 159 129.6)">21</text>
<text x="160" y="126.5" transform="rotate(-90 160 126.5)">P2.3</text>
<text x="161.5" y="129.6" transform="rotate(-90 161.5 129.6)">22</text>
<text x="162.5" y="126.5" transform="rotate(-90 162.5 126.5)">P2.4</text>
<text x="40.4" y="132.8">1</text>
<text x="51.8" y="132.8">2</text>
<text x="229.5" y="134.1">1</text>
<text x="229.5" y="136.6">2</text>
<text x="231.8" y="135.3">1</text>
<text x="231.8" y="137.9">2</text>
<text x="281.6" y="132.8">1</text>
<text x="281.6" y="135.3">2</text>
<text x="281.6" y="137.9">3</text>
<text x="283.9" y="134.1">1</text>
<text x="283.9" y="136.6">2</text>
<text x="229.5" y="139.1">3</text>
<text x="229.5" y="141.7">4</text>
<text x="231.8" y="140.4">3</text>
<text x="231.8" y="142.9">4</text>
<text x="281.6" y="140.4">4</text>
<text x="283.9" y="139.1">3</text>
<text x="283.9" y="141.7">4</text>
<text x="40.4" y="145.5">1</text>
<text x="51.8" y="145.5">2</text>
<text x="229.5" y="144.2">5</text>
<text x="229.5" y="146.8">6</text>
<text x="229.5" y="149.3">7</text>
<text x="231.8" y="145.5">5</text>
<text x="231.8" y="148">6</text>
<text x="231.8" y="150.6">7</text>
</g>
<g font-size="1.6" fill="#00f">
<text x="214.4" y="83.2">P0.1</text>
<text x="214.4" y="80.6">P0.0</text>
<text x="236" y="83.2">P1.1</text>
<text x="236" y="80.6">P1.0</text>
<text x="214.4" y="88.3">P0.4</text>
<text x="214.4" y="85.7">P0.2</text>
<text x="236" y="88.3">P1.3</text>
<text x="236" y="85.7">P1.2</text>
<text x="214.4" y="95.9">P0.6</text>
<text x="214.4" y="93.3">P0.5</text>
<text x="214.4" y="90.8">P0.3</text>
<text x="236" y="95.9">P1.6</text>
<text x="236" y="93.3">P1.5</text>
<text x="236" y="90.8">P1.4</text>
<text x="214.4" y="101">P2.7</text>
<text x="214.4" y="98.4">P0.7</text>
<text x="236" y="101">P3.0</text>
<text x="236" y="98.4">P1.7</text>
<text x="214.4" y="106">P2.5</text>
<text x="214.4" y="103.5">P2.6</text>
<text x="236" y="106">P3.2</text>
<text x="236" y="103.5">P3.1</text>
<text x="214.4" y="113.7">P2.2</text>
<text x="214.4" y="111.1">P2.3</text>
<text x="214.4" y="108.6">P2.4</text>
<text x="236" y="113.7">P3.5</text>
<text x="236" y="111.1">P3.4</text>
<text x="236" y="108.6">P3.3</text>
<text x="214.4" y="118.7">P2.0</text>
<text x="214.4" y="116.2">P2.1</text>
<text x="236" y="118.7">P3.7</text>
<text x="236" y="116.2">P3.6</text>
<text x="224.5" y="136.5">P4.1</text>
<text x="224.5" y="134">P4.0</text>
<text x="274.1" y="135.3">P3.1</text>
<text x="274.1" y="132.7">P3.0</text>
<text x="224.5" y="141.6">P4.3</text>
<text x="224.5" y="139.1">P4.2</text>
<text x="224.5" y="149.2">P4.6</text>
<text x="224.5" y="146.7">P4.5</text>
<text x="224.5" y="144.1">P4.4</text>
</g>
</svg>
